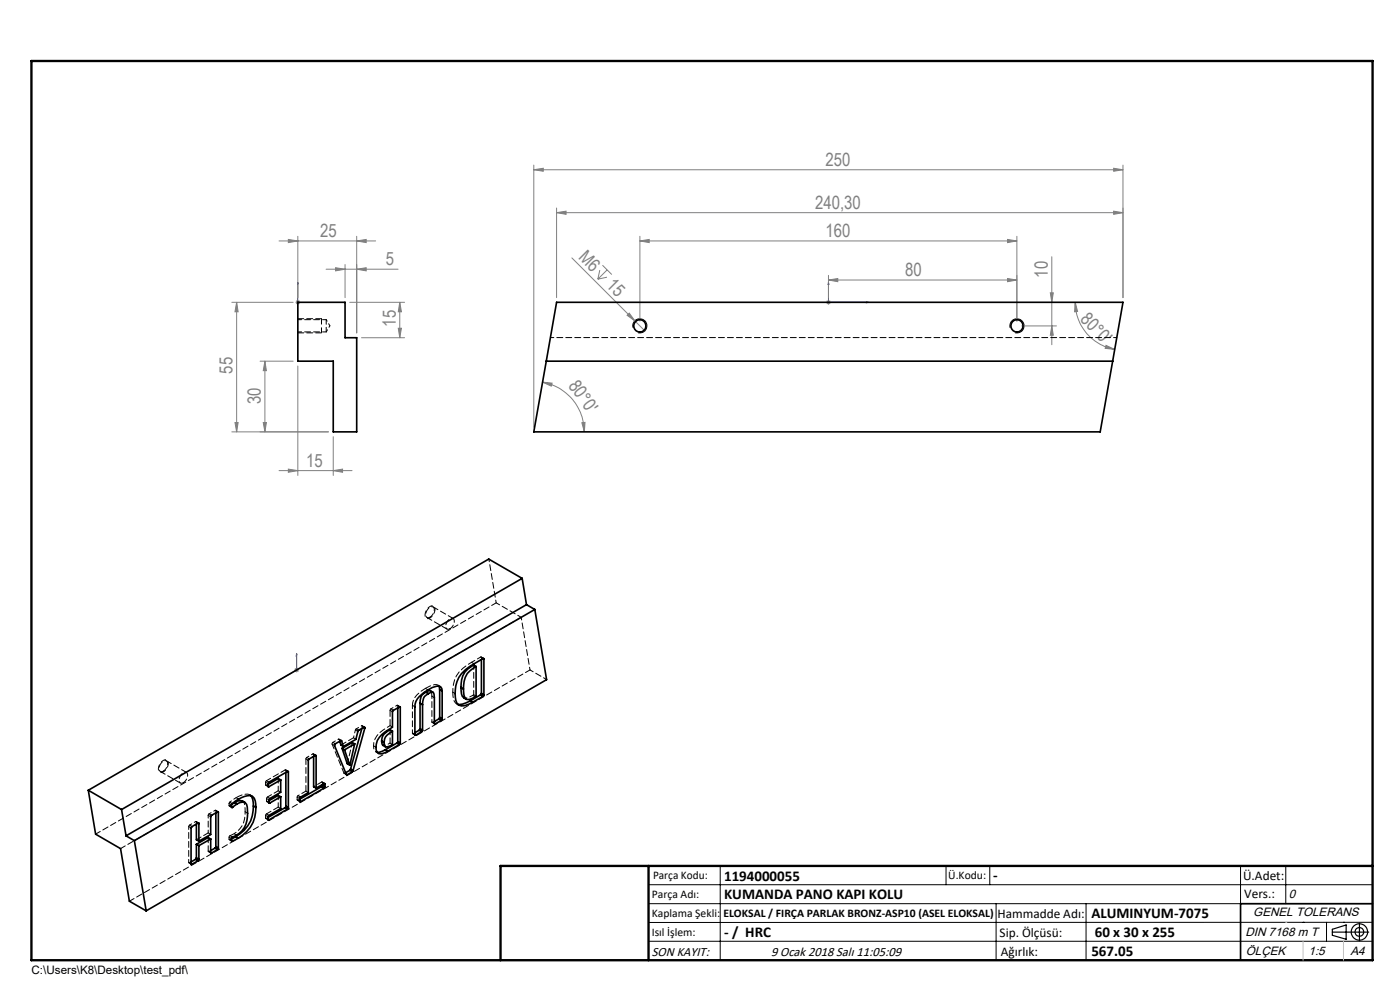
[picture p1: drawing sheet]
<svg xmlns="http://www.w3.org/2000/svg" width="297mm" height="210mm" viewBox="0 0 297 210" stroke-linecap="round" stroke-linejoin="round" font-family="sans-serif">
<g fill="none" stroke="#808080" stroke-width=".21">
<path d="M113.2 36l2.1-.3v.6zM113.2 35v55.6M113.2 36h125M236.3 35.7l1.9 .3-1.9 .3zM238.2 35v28.1M59.2 51.1h20.5M61.2 50.8l2 .3-2 .4zM63.2 50.1v13M69.2 57.1h15.3M71.2 56.8l2 .3-2 .4zM73.2 56.1v7M75.7 51.1l2-.3v.7z"/>
<path d="M75.7 57.1l2-.3v.7zM75.7 50.1v20.5M118.1 45.1l2-.3v.7zM118.1 44.1v19M118.1 45.1h120.1M121.3 54.7l13.4 13.4M127.2 57.3l-.4 1.9M127.8 56.3l2 1.9M128.8 58.8l-2 .4M128.8 57.2l-2 2M135.7 51.1l2-.3v.7zM135.7 51.1h80"/>
<path d="M135.7 50.1v18M175.8 59.4l1.9-.3v.7zM175.8 58.4v4.7M175.8 59.4h39.9M213.7 50.8l2 .3-2 .4zM213.7 59.1l2 .3-2 .4zM215.7 50.1v18M223.1 54.5v18.6M236.3 44.8l1.9 .3-1.9 .4zM49.2 64.1h13M50.2 64.1v27.5M50.2 64.1l.3 2h-.7z"/>
<path d="M55.2 76.6h7M56.2 76.6v15M56.2 76.6l.3 2h-.7zM62.7 64.1h1M62.8 63.8l.7 .7M63.2 77.6v23.3M63.2 63.6v1M63.5 63.8l-.7 .7M74.2 64.1h11.6M76.7 71.6h9.1M84.5 69.6h.7l-.4 2zM84.8 64.1l.4 2h-.7z"/>
<path d="M84.8 64.1v7.5M133.5 66.4l1.2 1.7-1.7-1.2zM134.7 68.1l2.1 2.1M175.2 64.1h1M175.4 63.8l.7 .7M175.8 63.6v1M176.1 63.8l-.7 .7M216.7 69.1h7.4M222.8 62.1h.6l-.3 2zM223.1 69.1l.3 2h-.6zM228.1 64.1l.5 2h-.6zM228.1 64.1a10.1 10.1 0 0 0 8.4 10"/>
<path d="M234.6 73.3l1.9 .8-2-.2zM49.2 91.6h20.5M49.8 89.6h.7l-.3 2zM55.8 89.6h.7l-.3 2zM59.2 99.8h15.5M61.2 99.5l2 .3-2 .4zM70.7 99.8l2-.3v.7zM70.7 92.6v8.3M115.1 81.1l2 .2-.2 .6zM115.1 81.1a10.7 10.7 0 0 1 8.9 10.5M123.4 89.7l.7-.1-.1 2zM62.4 142.1h1"/>
<path d="M62.6 141.8l.7 .7M62.9 141.6v1M63.3 141.8l-.7 .7"/>
</g>
<g fill="none" stroke="#000" stroke-width=".21">
<path d="M134.3 69.5a1.5 1.5 0 0 1 1.3-1.9 1.5 1.5 0 0 1 1.6 1.7 1.5 1.5 0 0 1-1.8 1.3M214.3 69.5a1.51 1.51 0 0 1 1.3-1.9 1.51 1.51 0 0 1 1.6 1.7 1.51 1.51 0 0 1-1.9 1.3M137.6 187.7h153.6M137.6 191.7h153.6M137.6 199.7h153.6M152.8 183.7v20M200.7 183.7v4M210 183.7v4M211.3 191.7v12M230.4 191.7v12M263.2 183.7v20M272.8 183.7v8"/>
<path d="M276.4 195.6h.1M281.4 195.6v4.1M285 195.6h.1M291.2 195.6l-153.6 .1"/>
</g>
<path d="M91.2 128.6a1.75 1.75 0 0 0-.7 2.6 1.79 1.79 0 0 0 1.6-2.6l-.6-.1-.3 .1M34.7 161.3a1.75 1.75 0 0 0-.8 2.5 1.79 1.79 0 0 0 1.6-2.5l-.5-.1-.3 .1" fill="none" stroke="#000" stroke-width=".21" stroke-dasharray="1.3 .6" stroke-dashoffset=".7" stroke-linecap="butt"/>
<path d="M68.2 67.7v2.9" fill="none" stroke="#000" stroke-width=".21" stroke-dasharray="1.3 .6" stroke-dashoffset=".1" stroke-linecap="butt"/>
<g fill="none" stroke="#000" stroke-width=".25">
<path d="M282.6 197.7h7.8M282.6 197.1l3-.9v3l-3-.8zM288.4 195.8v3.8M106.2 203.7h185"/>
<circle cx="288.4" cy="197.7" r="1.74"/>
<circle cx="288.4" cy="197.7" r=".93"/>
</g>
<path d="M63.2 59.9v.4v-.4M63.2 59.9v4.2M175.8 59.9l.1 .4h-.3zM175.8 59.9v4.2h8.4M63.2 64v.2zM63.2 64.1h.1M183.8 64l.4 .1-.4 .1zM62.9 138.7l.1 .3-.2 .1zM62.9 138.7v3.4l-6 3.5M56.9 145.6l.3-.3v.2z" fill="none" stroke="#00f" stroke-width=".21"/>
<path d="M63.2 70.6h5M68.2 67.6h-5M68.2 67.6v.1" fill="none" stroke="#000" stroke-width=".21" stroke-dasharray="1.3 .6"/>
<path d="M291.2 191.7h-28v12" fill="none" stroke="#000" stroke-width=".35"/>
<path d="M6.7 12.9h284.5v190.8h-284.5zM137.6 183.7v20M291.2 183.7h-185v20" fill="none" stroke="#000" stroke-width=".5"/>
<path d="M276.4 199.7v4M285 199.7v4" fill="none" stroke="#c0c0c0" stroke-width=".21"/>
<path d="M272.8 195.6h.1" fill="none" stroke="#c0c0c0" stroke-width=".25"/>
<g fill="#00f">
<path d="M63.2 59.9v.4zM63.2 64v.2z"/>
<path d="M62.9 138.7l.1 .3-.2 .1zM56.9 145.6l.3-.3v.2z"/>
<path d="M175.8 59.9l-.2 .4h.3zM183.8 64v.2l.4-.1z"/>
</g>
<g fill="#808080">
<path d="M133.5 66.4l1.2 1.7-1.7-1.2z"/>
<path d="M123.4 89.7l.7-.1-.1 2zM115.1 81.1l2 .2-.2 .6z"/>
<path d="M213.7 59.1l2 .3-2 .4zM175.8 59.4l1.9-.3v.7z"/>
<path d="M113.2 36l2.1-.3v.6zM236.3 35.7l1.9 .3-1.9 .3z"/>
<path d="M61.2 50.8l2 .3-2 .4zM75.7 51.1l2-.3v.7zM71.2 56.8l2 .3-2 .4zM75.7 57.1l2-.3v.7z"/>
<path d="M236.3 44.8l1.9 .3-1.9 .4zM118.1 45.1l2-.3v.7z"/>
<path d="M70.7 99.8l2-.3v.7zM61.2 99.5l2 .3-2 .4z"/>
<path d="M49.8 89.6h.7l-.3 2zM50.2 64.1l.3 2h-.7z"/>
<path d="M55.8 89.6h.7l-.3 2zM56.2 76.6l.3 2h-.7z"/>
<path d="M222.8 62.1h.6l-.3 2zM223.1 69.1l.3 2h-.6z"/>
<path d="M84.8 64.1l.4 2h-.7zM84.5 69.6h.7l-.4 2z"/>
<path d="M228.1 64.1l.5 2h-.6zM234.6 73.3l1.9 .8-2-.2z"/>
<path d="M135.7 51.1l2-.3v.7zM213.7 50.8l2 .3-2 .4z"/>
</g>
<g fill="none" stroke="#000" stroke-width=".35">
<path d="M63.2 64.1h10v7.5h2.5v20h-5v-15h-7.5zM115.9 76.6h120.1M118.1 64.1h120.1l-4.8 27.5h-120.2zM102.1 139.9v7.2M102.5 139.7a12.8 12.8 0 0 0-5.2 4 7.1 7.1 0 0 0-.4 5.4 1.79 1.79 0 0 0 2.5 .3l.9-.4M102.5 139.7l.2 .1M102.7 139.8v7.6M110.8 122.7l-7.1-4.1-85 49M110.8 122.7l-85 49M110.8 122.7l.9 5.6M111.7 128.3l-85 49M111.7 128.3l1.8 1"/>
<path d="M113.5 129.3l-85 49M113.5 129.3l2.5 14.9-85 49M72.1 157.3l.2 .7 .5 .4M72.4 157.1l.1 .1M72.5 157.2l-.1-.1-1.3 .7-.2 .3 2.6 6.2 .1 .1M72.5 157.2l.3 1.2M72.6 158.7l1.1 3.3 .5 .3M72.6 158.7l.5 .4M73.1 159.1l1.1 3.2M75.2 157.8l-.5-.3-2.1 1.2M75.2 157.8l-1 4.5M75.2 157.8l-2.1 1.3"/>
<path d="M76.8 154.5l-2.4 8.7M77.2 154.3l.2 .1M77.4 154.4l-.2-.1-1.2 .7-.5 1.8-2.7 1.6M77.4 154.4l-2.5 9.1M81 157.2l.1 .7 .2 .2M81 157.2l.5 .3M81.2 158.1l.6 .3M81.8 159l-1.4 .6h-.4M81.8 159l.5 .3M83.3 155.1l-.6-.3a2.5 2.5 0 0 0-1.7 2.4M83.3 155.1a2.9 2.9 0 0 0-1.8 2v.4M83.3 155.1v2.9l-1.3 .5a.74 .74 0 0 1-.5-1"/>
<path d="M84.2 157.6l-2.4 1.4M84.2 157.6l.5 .3M84.4 157.3l-.2 .3M84.4 150.1v7.2M84.4 157.3l.5 .3M84.7 150l-1.3 .7-.1 .2v3.4a5.8 5.8 0 0 0-3.5 3.5 1.73 1.73 0 0 0 .6 2.1h.6l1.3-.6M84.7 150h.2M84.7 157.9l-2.4 1.4M84.9 157.6l-.2 .3M84.9 150v7.6M88 155.8l.2 .2M88.9 154.9l-.9 .5"/>
<path d="M88.9 154.9l.6 .3M89.1 154.6l-.2 .3M89.1 149.2v5.4M89.1 149.2l.5 .3M89.1 154.6l.5 .3M89.5 155.2l-1.3 .8M89.6 154.9l-.1 .3M89.6 149.5v5.4M90.3 146.8l1-.3 .6 .4M90.3 146.8a2.09 2.09 0 0 0-1.2 2.4M90.3 146.8l.6 .3M90.9 147.1a2.05 2.05 0 0 0-1.3 2.4"/>
<path d="M90.9 147.1l.9-.3 .3 .4v6.2M92.1 153.4l.2 .2M93.1 145.5l.2 .8M93.1 152.5l-1 .6M93.1 152.5l.5 .3M93.3 152.2l-.2 .3M93.3 146.3v5.9M93.3 146.3l.5 .3M93.3 152.2l.5 .3M93.6 152.8l-1.3 .8M93.8 152.5l-.2 .3M93.8 146.6a.88 .88 0 0 0-1.1-1.1 7.4 7.4 0 0 0-4.5 3.3l-.2 1.2v5.8"/>
<path d="M93.8 146.6v5.9M97.8 145.8a2.48 2.48 0 0 0 .6 2.2M97.8 145.8l.5 .3M98.4 148l.5 .3M99.7 148.7a3.6 3.6 0 0 1-2.6 .7M99.7 148.7l.6 .3M101 141.4l-.5-.3a4.6 4.6 0 0 0-2.7 4.7M101 141.4a4.5 4.5 0 0 0-2.7 4.7M101 141.4v6.3a3.4 3.4 0 0 1-2 .7 2.56 2.56 0 0 1-.7-2.3M102 147.4l-2.3 1.3M102 147.4l.5 .3M102.1 147.1l-.1 .3"/>
<path d="M102.1 147.1l.6 .3M102.5 147.7l-2.2 1.3M102.7 147.4l-.2 .3M18.7 167.6l1.6 9.3 5.3 3.1 1.8 11.2 3.6 2M18.7 167.6l7.1 4.1M25.8 171.7l.9 5.6M26.7 177.3l1.8 1M28.5 178.3l2.5 14.9M41.7 174.8v3.3l.5 .3M41.7 179.1v2.9M41.7 179.1l.5 .3M42 174.6l.2 .1"/>
<path d="M42 174.6l-1.3 .8-.2 .2v7.6M42.2 174.7v3.7M42.2 179.4v2.9M44.7 178v2.9M44.7 178l-2.5 1.4M44.7 178l-.5-.3-2.5 1.4M45.6 179.9l-.9 .5M45.6 179.9l.5 .3M45.8 179.6l-.2 .3M45.8 172.4v7.2M45.8 179.6l.5 .3M46.1 172.2l-1.4 .9v3.9l-2.5 1.4"/>
<path d="M46.1 172.2l.2 .1M46.3 179.9l-.2 .3M46.3 172.3v7.6M49.1 171.1l.2 .2M49.1 178.4h.2M49.3 171.3l-.2-.1v-.6a6.4 6.4 0 0 1 4-1.8 1.6 1.6 0 0 1 1.2 1.8v.7M49.8 170.2a1.66 1.66 0 0 1 2.2 0M49.8 170.2l-.7 .5M49.8 170.2l.5 .3M50 177.5l-.9 .5M50 177.5l.6 .3M50.3 170.5a1.23 1.23 0 0 1 1.3-.3 1.23 1.23 0 0 1 .9 1 6 6 0 0 1-1.7 5.6l-1.7 1v.6h.2"/>
<path d="M50.3 170.5l-1 .8M50.6 177.8l-1.3 .6M53.2 168.8a3.1 3.1 0 0 1 .6 2.2M53.8 171a6.9 6.9 0 0 1-3.8 6.5M53.8 171l.5 .3M54.3 171.3a7 7 0 0 1-3.7 6.5M56.8 173.8l.2 .1M56.8 166.8l.2 .1M57 170.2l.2 .1M59.5 165.4v2.7l-2.3 1.3-.2 .3v.5M59.5 169v2.5l-2.5 1.5-.2 .3v.5M59.5 169l-2.3 1.3"/>
<path d="M59.5 165.4l-2.5 1.5M59.5 169l-.5-.3-2 1.2M59.5 165.4l-.5-.3-2.2 1.3M60.5 171.3l-3.7 2.1M60.5 171.3l.5 .3M60.6 171l-.1 .3M60.6 163.9v7.1M60.6 171l.6 .3M61 163.6l.2 .2M61 163.6l-4 2.3-.2 .4v.5M61 171.6l-4 2.3M61.2 171.3l-.2 .3"/>
<path d="M61.2 163.8v7.5M63.6 170l.1 .1M66.5 160.4v6.5l.6 .3M66.9 160.3h.2M66.9 160.3l-1.4 .7-.1 .2v6.9l-1.7 1-.1 .9M67.1 160.3v6.9M68.2 166.9l-4.6 2.6M68.2 166.9l.6 .3M68.4 166.5l-.2 .4M68.4 166.4v.1M68.4 166.5l.5 .4M68.8 166.2l.1 .1"/>
<path d="M68.8 166.2l-1.7 1M68.8 167.2l-5.1 2.9M68.9 166.9l-.1 .3M68.9 166.3v.6M73.4 164.2l.2 .2M74.2 163.4l-.9 .5M74.2 163.4l.6 .3M74.4 163.2l-.2 .2M74.4 163.2l.5 .3M74.8 163.7l-1.2 .7M74.9 163.5l-.1 .2M40.5 183.2l.2 .1"/>
<path d="M41.5 182.3l-1 .5M41.5 182.3l.5 .3M41.7 182l-.2 .3M41.7 182l.5 .3M42 182.6l-1.3 .7M42.2 182.3l-.2 .3M44.7 180.9l.2 .1M46.1 180.2l-1.2 .8"/>
<circle cx="135.7" cy="69.1" r="1.3"/>
<circle cx="215.7" cy="69.1" r="1.3"/>
</g>
<path d="M69.2 70.4v-2.6M100.5 147.4v-6.3M56.7 169.1l2.3-1.4M59 171.2v-2.5M59 167.7v-2.6" fill="none" stroke="#000" stroke-width=".21" stroke-dasharray="1.3 .6" stroke-dashoffset=".3"/>
<path d="M69.2 70.4l.8-1.3M70 69.1l-.8-1.3M75 156.5l.4-1.6M81.3 158.1l.8-.1 .7-.4M82.9 150.4l1.3-.8M91.6 153.1v-5.4M40.2 175l1.3-.7M44.3 172.6l1.3-.7M48.7 170.2l1.4-1M49.7 176.8a4.8 4.8 0 0 0 2.3-4.6M65.1 160.7l1.3-.8" fill="none" stroke="#000" stroke-width=".21" stroke-dasharray="1.3 .6" stroke-dashoffset=".8"/>
<path d="M63.2 70.4h6M69.2 67.8h-6M87.5 155.5v-5.9M96.1 146.8a6.4 6.4 0 0 1 3.9-6.3M100 140.5l2-1.1M112.4 142.1l3.6 2M48.8 177.3l.9-.5" fill="none" stroke="#000" stroke-width=".21" stroke-dasharray="1.3 .6" stroke-dashoffset=".5"/>
<path d="M236.9 71.6h-120.1M79.2 158.2a4.5 4.5 0 0 1 2.8-3.8l.8-.5M91.6 147.7v-.8l-.3-.4M98.4 148a1.91 1.91 0 0 0 1.9-.5" fill="none" stroke="#000" stroke-width=".21" stroke-dasharray="1.3 .6" stroke-dashoffset=".6"/>
<g fill="none" stroke="#000" stroke-width=".21" stroke-dasharray="1.3 .6" stroke-dashoffset=".2">
<path d="M91.2 130.9l-.5 .1a1.22 1.22 0 0 1 .1-1.8 .79 .79 0 0 1 1.3-.3 1.83 1.83 0 0 1-.9 2M95.5 133.4l-.6 .1a1.22 1.22 0 0 1 .1-1.9 .79 .79 0 0 1 1.3-.2 1.83 1.83 0 0 1-.8 2M82.8 157.6v-2.8M87.5 149.6a4.3 4.3 0 0 1 2.7-3.6M20.3 176.9l85-49M25.6 180l85-49.1M34.7 163.6l-.6 .1a1.22 1.22 0 0 1 .1-1.9 .79 .79 0 0 1 1.3-.2 1.83 1.83 0 0 1-.8 2M38.9 166l-.6 .1a1.22 1.22 0 0 1 .2-1.8 .79 .79 0 0 1 1.2-.2 1.83 1.83 0 0 1-.8 1.9M41.7 178.1l2.5-1.4M56.5 165.6l4-2.3M73 164l-2.5-6.2M73.7 162l1-4.5"/>
<path d="M27.5 191.2l84.9-49.1"/>
</g>
<g fill="none" stroke="#000" stroke-width=".21" stroke-dasharray="1.3 .6">
<path d="M102 139.4l.5 .3M102.2 139.5l-.2-.1M102.2 139.5v.4M102.5 139.7l-.3-.2M102.6 139.7l-.5-.3M66.4 159.9l.5 .3M70.5 157.8l.5 .3M70.6 157.5l-.1 .3M71.2 157.8l-.6-.3M71.8 156.8l.5 .3M72 156.8h-.2M72 156.8l.1 .4"/>
<path d="M72.4 157.1l-.4-.3M72.4 157.1l-.5-.3M75 156.5l.5 .3M75.4 154.9l.5 .3M75.6 154.6l-.2 .3M76.1 154.9l-.5-.3M76.7 153.9l.6 .4M76.9 154.1l-.2-.2M76.9 154.1l-.1 .4M77.2 154.3l-.3-.2M77.4 154.2l-.6-.3M79.2 158.2l.6 .3"/>
<path d="M79.7 159.5l.6 .3M82.8 153.9v-3.2M82.8 150.7l.5 .3M82.8 153.9l.5 .3M82.8 157.6l.5 .3M82.9 150.4l-.1 .3M83.5 150.7l-.6-.3M84.2 149.6l.6 .3M84.4 149.7l-.2-.1M84.4 149.7v.4M84.8 149.9l-.4-.2M84.9 149.9l-.5-.3"/>
<path d="M87.5 155.5l.2 .1M87.5 149.6l.5 .3M87.5 155.6l.6 .3M87.7 155.6l.3 .2M88 155.4l-.3 .2M88 155.8l-.5-.3M90.2 146l2-.8h.4l.5 .3M90.2 146l.6 .3M91.6 153.1l.2 .1M91.6 147.7l.6 .3M91.7 153.2l.5 .4M91.8 153.2l.4 .2"/>
<path d="M92.2 153l-.4 .2M92.2 153.4l-.6-.3M93.4 145.6l-.5-.3M96.1 146.8l.5 .3M96.8 149.3l.6 .3M100 140.5l.6 .3M100.3 147.5l.2-.1M100.3 147.5l.5 .3M100.5 147.4l.5 .3M40 175.3l.6 .3M40.2 175l-.2 .3M40.7 175.3l-.5-.3"/>
<path d="M41.5 174.3l.5 .3M41.7 174.4l-.2-.1M41.7 174.4v.4M42 174.6l-.3-.2M42.2 174.6l-.6-.3M44.2 172.9l.5 .4M44.2 176.7l.5 .3M44.3 172.6l-.1 .3M44.9 172.9l-.6-.3M45.6 171.9l.6 .3M45.8 172l-.2-.1M45.8 172v.4"/>
<path d="M46.2 172.2l-.4-.2M46.3 172.2l-.5-.3M48.6 170.4l.5 .3M48.6 178l.2 .1M48.6 178v-.4M48.6 170.9h.2M48.6 170.9v-.5M48.6 177.6l.5 .3M48.7 171l.5 .3M48.7 178.1l.5 .3M48.7 170.2l-.1 .2M48.8 178.1l.3 .2"/>
<path d="M48.8 177.3l-.2 .3M48.8 170.9l.3 .2M49.1 177.9l-.3 .2M49.1 171.2l-.5-.3M49.1 178.3l-.5-.3M49.1 170.7l-.3 .2M49.3 170.5l-.6-.3M49.3 177.6l-.5-.3M49.7 176.8l.5 .4M50.1 169.2l.5 .3M52 172.2l.5 .3M53.6 168.9l-.6-.3"/>
<path d="M56.3 165.9l.6 .3M56.3 173.5l.2 .1M56.3 173.5v-.5M56.3 166.5l.2 .1M56.3 166.5v-.6M56.3 173l.6 .3M56.4 166.6l.5 .3M56.4 173.6l.5 .3M56.5 172.7l-.2 .3M56.5 165.6l-.2 .3M56.5 166.6l.4 .2M56.5 173.6l.4 .2"/>
<path d="M56.5 169.9l.2 .1M56.5 169.9v-.5M56.5 169.4l.6 .3M56.6 170l.5 .3M56.7 169.1l-.2 .3M56.7 170l.4 .2M56.9 173.4l-.4 .2M56.9 166.4l-.4 .2M56.9 166.8l-.6-.3M56.9 173.8l-.6-.3M57 165.9l-.5-.3M57 173l-.5-.3"/>
<path d="M57.1 169.8l-.4 .2M57.1 170.2l-.6-.3M57.3 169.4l-.6-.3M59 167.7l.6 .4M59 171.2l.6 .3M60.5 163.3l.5 .3M60.7 163.4l-.2-.1M60.7 163.4v.4M61 163.6l-.3-.2M61.2 163.6l-.6-.3M63 169.6l.2 .1M63 169.6v-.5"/>
<path d="M63 169.1l.6 .3M63.1 169.7l.5 .4M63.2 168.8l-.2 .3M63.2 169.7l.4 .2M63.6 169.5l-.4 .2M63.6 169.9l-.6-.3M63.7 169.1l-.5-.3M64.9 161l.5 .3M64.9 167.8l.5 .3M65.1 160.7l-.2 .3M65.6 161l-.5-.3M66.6 160l-.2-.1"/>
<path d="M66.6 160v.4M66.9 160.2l-.3-.2M67 160.2l-.5-.3M68.2 165.9l.6 .3M68.4 166l-.2-.1M68.4 166v.4M68.8 166.2l-.4-.2M68.9 166.2l-.5-.3M73 164h.1M73 164l.5 .3M73.1 164l.4 .2M73.3 163.9l-.2 .1"/>
<path d="M73.5 164.3l-.5-.3M73.7 162h.1M73.7 162l.5 .3M40 182.9l.2 .1M40.1 183l.5 .3M40.2 183l.4 .2M40.6 182.8l-.4 .2M40.6 183.2l-.6-.3M44.2 180.5l.1 .1M44.2 180.6l.6 .4M44.3 180.6l.4 .2M44.7 180.4l-.4 .2"/>
<path d="M44.7 180.8l-.5-.3"/>
</g>
<path d="M103.7 118.6l1.6 9.3M110.6 130.9l1.8 11.2M70.6 157.5l1.2-.7M75.6 154.6l1.1-.7M44.2 176.7v-3.8M40 182.9v-7.6" fill="none" stroke="#000" stroke-width=".21" stroke-dasharray="1.3 .6" stroke-dashoffset=".7"/>
<path d="M90.6 131l4.2 2.4M96.1 131.2l-4.2-2.5M72.4 158l2.6-1.5M97.1 149.3a1.64 1.64 0 0 1-1-1.8v-.7M34 163.6l4.2 2.5M39.5 163.8l-4.2-2.4M56.5 172.7l2.5-1.5M64.9 167.8v-6.8M44.2 180.5v-2.9" fill="none" stroke="#000" stroke-width=".21" stroke-dasharray="1.3 .6" stroke-dashoffset=".1"/>
<path d="M50.1 169.2a2.75 2.75 0 0 1 3.1-.4" fill="none" stroke="#000" stroke-width=".21" stroke-dasharray="1.3 .6" stroke-dashoffset="-.1"/>
<path d="M105.3 127.9l5.3 3M52 172.2a3.1 3.1 0 0 0-.5-2.3" fill="none" stroke="#000" stroke-width=".21" stroke-dasharray="1.3 .6" stroke-dashoffset=".4"/>
<path d="M63.2 168.8l1.7-1M66.6 166.9l1.6-1" fill="none" stroke="#000" stroke-width=".21" stroke-dasharray="1.3 .6" stroke-dashoffset="1"/>
<path d="M80 159.5a1.03 1.03 0 0 1-.8-1.3" fill="none" stroke="#000" stroke-width=".21" stroke-dasharray="1.3 .6" stroke-dashoffset=".9"/>
<g font-size="3.9" fill="#808080">
<text x="175.1" y="35.1">250</text>
<text x="172.9" y="44.2">240,30</text>
<text x="67.9" y="50.2">25</text>
<text x="175.1" y="50.2">160</text>
<text x="81.8" y="56.2">5</text>
<text x="122.6" y="54.7" transform="rotate(45 122.6 54.7)">M6</text>
<text x="192" y="58.5">80</text>
<text x="222.3" y="58.9" transform="rotate(-90 222.3 58.9)">10</text>
<text x="128.5" y="60.6" transform="rotate(45 128.5 60.6)">15</text>
<text x="84" y="69.3" transform="rotate(-90 84 69.3)">15</text>
<text x="229" y="67.9" transform="rotate(46 229 67.9)">80°0'</text>
<text x="49.3" y="79.2" transform="rotate(-90 49.3 79.2)">55</text>
<text x="120.5" y="81.8" transform="rotate(54 120.5 81.8)">80°0'</text>
<text x="55.3" y="85.8" transform="rotate(-90 55.3 85.8)">30</text>
<text x="64.9" y="99">15</text>
</g>
<g font-size="3.2">
<text x="153.6" y="186.8">1194000055</text>
<text x="153.6" y="190.8">KUMANDA PANO KAPI KOLU</text>
<text x="210.7" y="186.6">-</text>
<text x="231.5" y="194.8">ALUMINYUM-7075</text>
<text x="153.6" y="198.8">- / HRC</text>
<text x="231.5" y="202.8">567.05</text>
<text x="232.2" y="198.7">60 x 30 x 255</text>
</g>
<g font-size="2.8">
<text x="263.7" y="186.7">Ü.Adet:</text>
<text x="263.9" y="190.5">Vers.:</text>
<text x="211.6" y="194.8">Hammadde Adı:</text>
<text x="138.3" y="202.8">SON KAYIT:</text>
<text x="163.6" y="202.8">9 Ocak 2018 Salı 11:05:09</text>
<text x="212.1" y="198.7">Sip. Ölçüsü:</text>
<text x="212.3" y="202.7">Ağırlık:</text>
</g>
<g font-size="2.6">
<text x="273.4" y="190.4">0</text>
<text x="265.9" y="194.4">GENEL TOLERANS</text>
<text x="264.2" y="198.5">DIN 7168 m T</text>
<text x="264.3" y="202.6">ÖLÇEK</text>
<text x="277.6" y="202.6">1:5</text>
<text x="286.5" y="202.6">A4</text>
</g>
<g font-size="2.5">
<text x="138.3" y="190.5">Parça Adı:</text>
<text x="138.5" y="186.5">Parça Kodu:</text>
<text x="201.2" y="186.5">Ü.Kodu:</text>
<text x="138.3" y="194.5">Kaplama Şekli:</text>
<text x="153.5" y="194.5">ELOKSAL / FIRÇA PARLAK BRONZ-ASP10 (ASEL ELOKSAL)</text>
<text x="138.3" y="198.6">Isıl İşlem:</text>
<text x="6.7" y="206.7">C:\Users\K8\Desktop\test_pdf\</text>
</g>
</svg>
